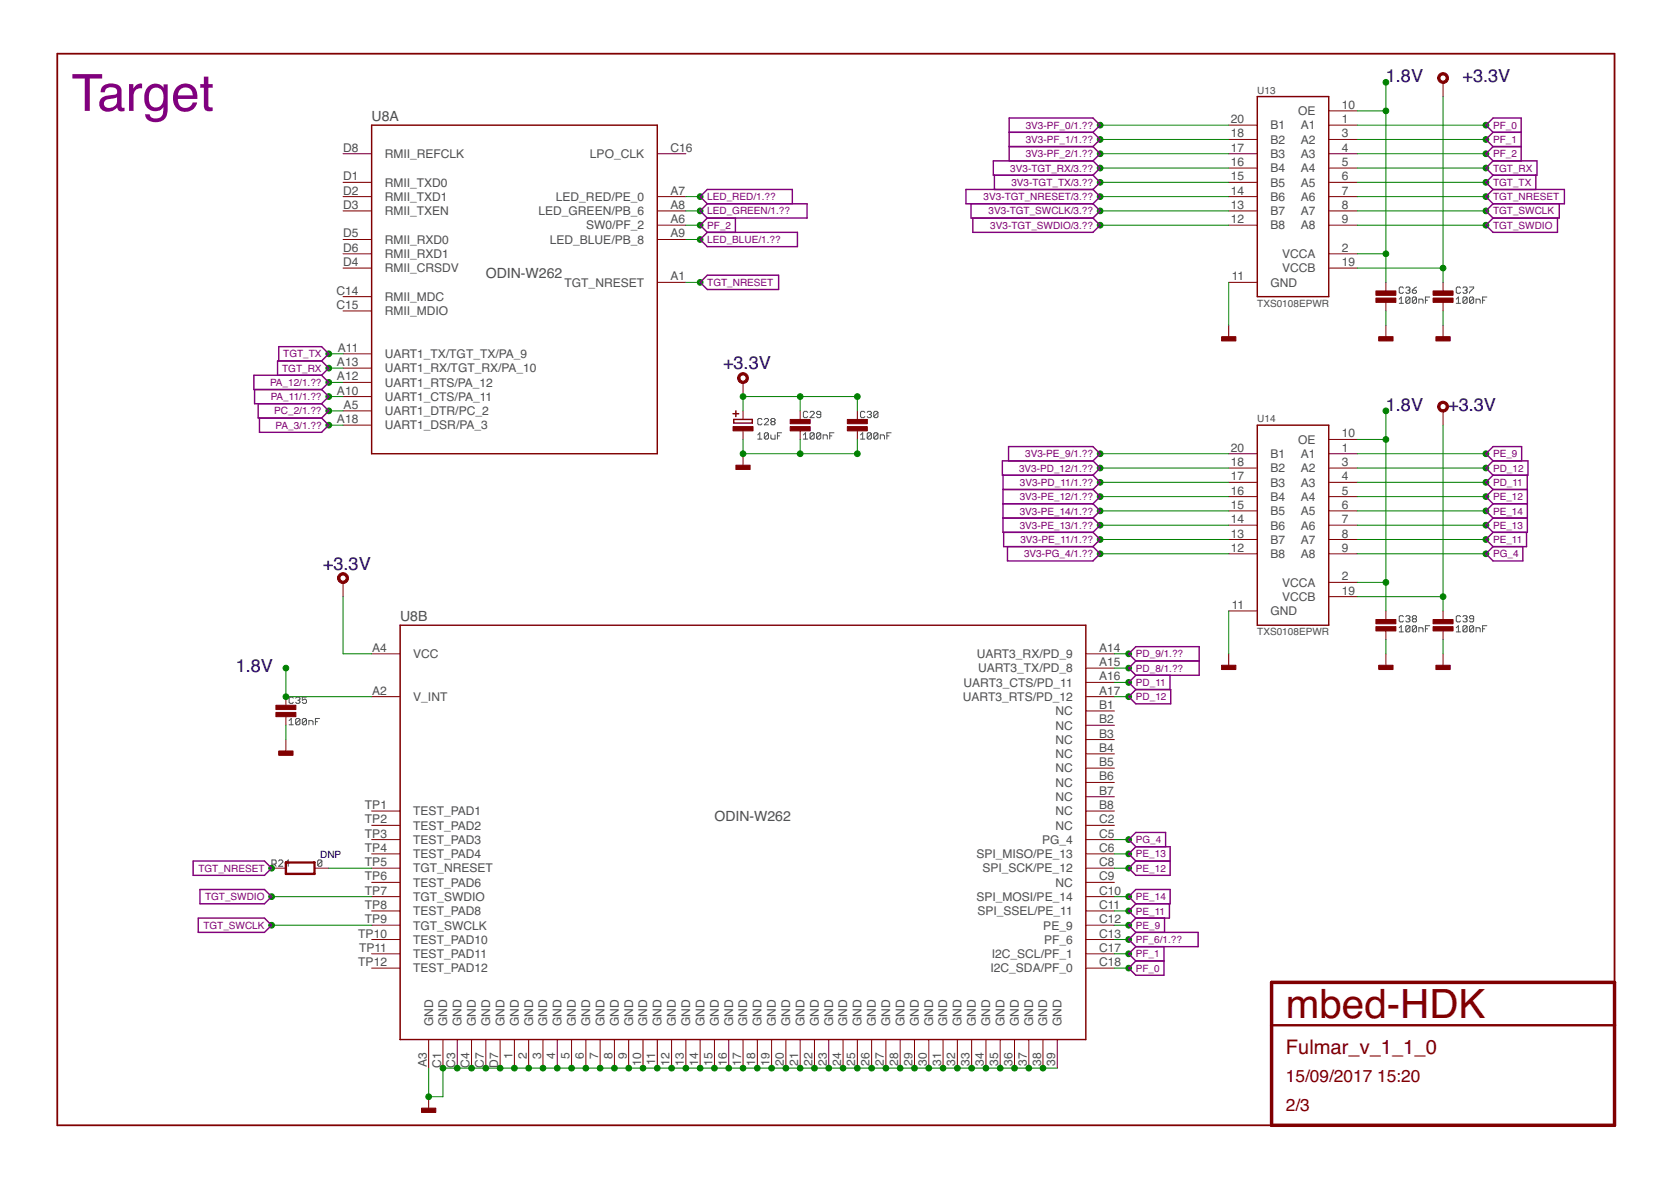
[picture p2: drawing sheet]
<svg xmlns="http://www.w3.org/2000/svg" width="297mm" height="210mm" viewBox="0 0 297 210" stroke-linecap="round" stroke-linejoin="round" font-family="sans-serif">
<g fill="none" stroke="#505050" stroke-width=".18">
<path d="M248.7 53.2l.4-.4v1.1M248.7 53.9h.8M249.5 51.2l-.2-.2h-.4l-.2 .2v.7l.2 .2h.4l.2-.2M249.9 51.2l.2-.2h.3l.2 .2-.2 .4M250.3 51.6h.1M250.4 51.6l.2 .2-.2 .3h-.3l-.2-.2M250.6 53v.7l-.2 .2h-.3l-.2-.2M250.6 53l-.2-.2h-.3l-.2 .2v.7M250.6 53l-.7 .7M251.1 51.6h.5l.2 .2v.1l-.2 .2h-.4l-.1-.2zM251.8 53v.7l-.2 .2h-.4l-.1-.2M251.8 53l-.2-.2h-.4l-.1 .2v.7"/>
<path d="M251.8 53l-.7 .7M251.8 51l-.7 .6M252.2 53.9v-.7h.6l.2 .2v.5M253.4 53.4h.4M254.1 52.8h-.7v1.1M258.9 53.9h.7M258.9 53.2l.3-.4v1.1M259.6 51.2l-.2-.2h-.3l-.2 .2v.7l.2 .2h.3l.2-.2M260.1 51.2l.1-.2h.4l.2 .2-.2 .4M260.4 51.6h.2M260.6 51.6l.2 .2-.2 .3h-.4l-.1-.2M260.8 53v.7l-.2 .2h-.4l-.1-.2"/>
<path d="M260.8 53l-.2-.2h-.4l-.1 .2v.7M260.8 53l-.7 .7M261.2 51h.8v.2l-.8 .7v.2M262 53v.7l-.2 .2h-.4l-.2-.2M262 53l-.2-.2h-.4l-.2 .2v.7M262 53l-.8 .7M262.4 53.9v-.7h.6l.1 .2v.5M263.5 53.4h.4M264.3 52.8h-.8v1.1M134.7 77.3l.4-.4v1.1M134.7 78h.7M135.4 74.6l-.1-.2h-.4l-.2 .2v.7l.2 .2h.4l.1-.2"/>
<path d="M135.9 74.6l.2-.2h.3l.2 .2v.2l-.7 .7h.7M136.6 77.1v.8l-.2 .1h-.3l-.2-.1M136.6 77.1l-.2-.2h-.3l-.2 .2v.8M136.6 77.1l-.7 .8M137 77.3v.6l.2 .1h.6v-.7M137.2 74.9l-.2-.1 .2-.4h.4l.2 .2v.2l-.2 .1M137.2 74.9l-.2 .2 .2 .4h.4l.2-.2-.2-.4M137.2 74.9h.4M138.2 77.5h.4M138.9 76.9h-.7v1.1M142.8 78h.8M142.8 77.3l.4-.4v1.1"/>
<path d="M143.6 73.3l-.2-.2h-.4l-.2 .2v.7l.2 .2h.4l.2-.2M144 73.3l.2-.2h.3l.2 .2v.2l-.7 .7h.7M144.7 77.1v.8l-.2 .1h-.3l-.2-.1M144.7 77.1l-.2-.2h-.3l-.2 .2v.8M144.7 77.1l-.7 .8M145.9 77.1v.8l-.2 .1h-.3l-.2-.1M145.9 77.1l-.2-.2h-.3l-.2 .2v.8M145.9 73.7h-.5l-.2-.2 .2-.4h.3l.2 .2v.7l-.2 .2h-.3l-.2-.2M145.9 77.1l-.7 .8M146.3 78v-.7h.6l.2 .2v.5M147.5 77.5h.4M148.3 76.9h-.8v1.1"/>
<path d="M153 78h.7M153 77.3l.4-.4v1.1M153.7 73.3l-.2-.2h-.3l-.2 .2v.7l.2 .2h.3l.2-.2M154.2 73.3l.1-.2h.4l.2 .2v.2l-.2 .2M154.5 73.7h.2M154.7 73.7l.2 .2-.2 .3h-.4l-.1-.2M154.9 77.1v.8l-.2 .1h-.4l-.1-.1M154.9 77.1l-.2-.2h-.4l-.1 .2v.8M154.9 77.1l-.7 .8M156.1 77.1v.8l-.2 .1h-.4l-.2-.1M156.1 77.1l-.2-.2h-.4l-.2 .2v.8M156.1 73.3l-.2-.2h-.4l-.2 .2v.7"/>
<path d="M156.1 73.3v.7l-.2 .2h-.4l-.2-.2M156.1 77.1l-.8 .8M156.1 73.3l-.8 .7M156.5 78v-.7h.5l.2 .2v.5M157.6 77.5h.4M158.4 76.9h-.8v1.1M248.7 111.6l.4-.4v1.1M248.7 112.3h.8M249.5 109.6l-.2-.2h-.4l-.2 .2v.8l.2 .1h.4l.2-.1M249.9 109.6l.2-.2h.3l.2 .2-.2 .4M250.3 110h.1M250.4 110l.2 .2v.2l-.2 .1h-.3l-.2-.1"/>
<path d="M250.6 111.4l-.2-.2h-.3l-.2 .2v.7M250.6 111.4v.7l-.2 .2h-.3l-.2-.2M250.6 111.4l-.7 .7M251.2 110l-.1-.2v-.2l.1-.2h.4l.2 .2-.2 .4M251.2 110l-.1 .2v.2l.1 .1h.4l.2-.1-.2-.4M251.2 110h.4M251.8 111.4l-.2-.2h-.4l-.1 .2v.7M251.8 111.4v.7l-.2 .2h-.4l-.1-.2M251.8 111.4l-.7 .7M252.2 112.3v-.7h.6l.2 .2v.5M253.4 111.8h.4M254.1 111.2h-.7v1.1"/>
<path d="M258.9 111.6l.3-.4v1.1M258.9 112.3h.7M259.6 109.6l-.2-.2h-.3l-.2 .2v.8l.2 .1h.3l.2-.1M260.1 109.6l.1-.2h.4l.2 .2-.2 .4M260.4 110h.2M260.6 110l.2 .2v.2l-.2 .1h-.4l-.1-.1M260.8 111.4l-.2-.2h-.4l-.1 .2v.7M260.8 111.4v.7l-.2 .2h-.4l-.1-.2M260.8 111.4l-.7 .7M262 110h-.6l-.2-.2v-.2l.2-.2h.4l.2 .2v.8l-.2 .1h-.4l-.2-.1M262 111.4l-.2-.2h-.4l-.2 .2v.7M262 111.4v.7l-.2 .2h-.4l-.2-.2"/>
<path d="M262 111.4l-.8 .7M262.4 112.3v-.7h.6l.1 .2v.5M263.5 111.8h.4M264.3 111.2h-.8v1.1M51.4 128.1l.4-.4v1.1M51.4 128.8h.7M52.1 124.1l-.1-.2h-.4l-.2 .2v.7l.2 .2h.4l.1-.2M52.6 124.1l.1-.2h.4l.2 .2-.2 .4M52.9 124.5h.2M53.1 124.5l.2 .2-.2 .3h-.4l-.1-.2M53.3 127.9v.7l-.2 .2h-.4l-.1-.2M53.3 127.9l-.2-.2h-.4l-.1 .2v.7"/>
<path d="M53.3 127.9l-.7 .7M54.5 127.9v.7l-.2 .2h-.4l-.2-.2M54.5 127.9l-.2-.2h-.4l-.2 .2v.7M54.5 123.9h-.8v.6l.4-.2 .4 .2v.3l-.2 .2h-.4l-.2-.2M54.5 127.9l-.8 .7M54.9 128.8v-.7h.6l.1 .2v.5M56.1 128.3h.4M56.8 127.7h-.7v1.1M48.3 153.6h.6l.2-.2v-.4l-.2-.2h-.6v1.2M48.7 153.6l.4 .4M49.5 153l.2-.2h.4l.2 .2v.2l-.8 .8h.8M51.4 153.4h-.7l.5-.6v1.2"/>
<path d="M57.2 153l-.2-.2h-.3l-.2 .2v.8M57.2 153v.8l-.2 .2h-.3l-.2-.2M57.2 153l-.7 .8"/>
</g>
<path d="M287 174.6v-165.1h-276.8v190.5h215.8" fill="none" stroke="#800000" stroke-width=".32"/>
<path d="M226 174.6h61v25.4h-61z" fill="none" stroke="#800000" stroke-width=".61"/>
<path d="M50.8 153.3h5.1v2h-5.1zM226 182.2h61" fill="none" stroke="#800000" stroke-width=".42"/>
<path d="M223.5 17.2h12.7v35.5h-12.7zM66.1 22.2h50.7v58.4h-50.7zM130.3 73.5h1M130.4 74.5h3.3v.7h-3.3zM130.8 73v1M223.5 75.6h12.7v35.5h-12.7zM71.1 111.1h121.9v73.7h-121.9z" fill="none" stroke="#800000" stroke-width=".25"/>
<g fill="none" stroke="#800000" stroke-width=".18">
<path d="M236.2 19.7h5.1M256.5 14.6v2.6M61 34.9h5.1M61 37.5h5.1M61 27.3h5.1M61 32.4h5.1M116.8 34.9h5.1M116.8 37.5h5.1M116.8 27.3h5.1M218.4 34.9h5.1M218.4 37.5h5.1M218.4 27.3h5.1"/>
<path d="M218.4 32.4h5.1M218.4 22.2h5.1M218.4 24.8h5.1M218.4 29.9h5.1M236.2 34.9h5.1M236.2 37.5h5.1M236.2 27.3h5.1M236.2 32.4h5.1M236.2 22.2h5.1M236.2 24.8h5.1M236.2 29.9h5.1M61 42.6h5.1"/>
<path d="M61 52.7h5.1M61 55.3h5.1M61 47.6h5.1M61 45.1h5.1M116.8 50.2h5.1M116.8 40h5.1M116.8 42.6h5.1M218.4 50.2h5.1M218.4 40h5.1M218.4 57.8v2.5M236.2 40h5.1M236.2 47.6h5.1"/>
<path d="M236.2 45.1h5.1M246.4 50.2v1.5M246.4 53.7v1.6M246.4 57.8v2.5M256.5 50.2v1.5M256.5 53.7v1.6M256.5 57.8v2.5M61 73h5.1M61 70.5h5.1M61 62.9h5.1M61 68h5.1M61 65.4h5.1"/>
<path d="M61 75.6h5.1M132.1 68v2.5M132.1 73v1.5M132.1 76.6v1.5M142.2 73v1.5M142.2 76.6v1.5M152.4 73v1.5M152.4 76.6v1.5M236.2 78.1h5.1M256.5 73v2.6M132.1 80.6v2.6M218.4 80.6h5.1"/>
<path d="M218.4 83.2h5.1M218.4 85.7h5.1M218.4 88.3h5.1M218.4 90.8h5.1M218.4 93.3h5.1M218.4 95.9h5.1M218.4 98.4h5.1M236.2 80.6h5.1M236.2 83.2h5.1M236.2 85.7h5.1M236.2 88.3h5.1M236.2 90.8h5.1"/>
<path d="M236.2 93.3h5.1M236.2 95.9h5.1M236.2 98.4h5.1M61 103.5v2.5M66.1 116.2h5M193 116.2h5.1M193 118.7h5.1M218.4 116.2v2.5M218.4 108.6h5.1M236.2 103.5h5.1M236.2 106h5.1M246.4 108.6v1.5"/>
<path d="M246.4 112.1v1.6M246.4 116.2v2.5M256.5 108.6v1.5M256.5 112.1v1.6M256.5 116.2v2.5M50.8 123.8v1.5M50.8 127.4v1.5M50.8 131.4v2.6M66.1 123.8h5M193 123.8h5.1M193 121.3h5.1M193 126.4h5.1"/>
<path d="M193 128.9h5.1M193 131.4h5.1M193 134h5.1M193 136.5h5.1M193 139.1h5.1M48.3 154.3h2.5M55.9 154.3h2.5M66.1 144.1h5M66.1 146.7h5M66.1 149.2h5M66.1 151.8h5M66.1 154.3h5"/>
<path d="M66.1 156.8h5M66.1 159.4h5M193 141.6h5.1M193 144.1h5.1M193 146.7h5.1M193 149.2h5.1M193 151.8h5.1M193 154.3h5.1M193 156.8h5.1M193 159.4h5.1M66.1 161.9h5M66.1 164.4h5"/>
<path d="M66.1 167h5M66.1 169.5h5M66.1 172.1h5M193 161.9h5.1M193 164.4h5.1M193 167h5.1M193 169.5h5.1M193 172.1h5.1M76.2 184.8v5M76.2 194.9v2.6M78.7 184.8v5M81.3 184.8v5"/>
<path d="M83.8 184.8v5M86.4 184.8v5M88.9 184.8v5M91.4 184.8v5M94 184.8v5M96.5 184.8v5M99.1 184.8v5M101.6 184.8v5M104.1 184.8v5M106.7 184.8v5M109.2 184.8v5M111.8 184.8v5"/>
<path d="M114.3 184.8v5M116.8 184.8v5M119.4 184.8v5M121.9 184.8v5M124.5 184.8v5M127 184.8v5M129.5 184.8v5M132.1 184.8v5M134.6 184.8v5M137.2 184.8v5M139.7 184.8v5M142.2 184.8v5"/>
<path d="M144.8 184.8v5M147.3 184.8v5M149.9 184.8v5M152.4 184.8v5M154.9 184.8v5M157.5 184.8v5M160 184.8v5M162.6 184.8v5M165.1 184.8v5M167.6 184.8v5M170.2 184.8v5M172.7 184.8v5"/>
<path d="M175.3 184.8v5M177.8 184.8v5M180.3 184.8v5M182.9 184.8v5M185.4 184.8v5M187.9 184.8v5"/>
</g>
<g fill="#800000" stroke="#800000" stroke-width=".18">
<path d="M60.2 102.2a.97 .97 0 0 1 1.6 0 .97 .97 0 0 1-.5 1.5 .97 .97 0 0 1-1.3-1h.4a.56 .56 0 0 1 .8-.5 .56 .56 0 0 1 .2 .9 .56 .56 0 0 1-.9-.2l-.1-.2h-.4z" fill-rule="evenodd"/>
<path d="M131.3 66.6a.97 .97 0 0 1 1.6 .1 .97 .97 0 0 1-.5 1.4 .97 .97 0 0 1-1.3-.9h.4a.56 .56 0 0 1 .8-.5 .56 .56 0 0 1 .1 .9 .56 .56 0 0 1-.8-.2l-.1-.2h-.4z" fill-rule="evenodd"/>
<path d="M255.8 13.3a.97 .97 0 0 1 1.5 0 .97 .97 0 0 1-.5 1.5 .97 .97 0 0 1-1.3-.9h.4a.56 .56 0 0 1 .8-.6 .56 .56 0 0 1 .2 .9 .56 .56 0 0 1-.9-.1l-.1-.2h-.4z" fill-rule="evenodd"/>
<path d="M255.8 71.7a.97 .97 0 0 1 1.5 0 .97 .97 0 0 1-.5 1.5 .97 .97 0 0 1-1.3-.9h.4a.56 .56 0 0 1 .8-.6 .56 .56 0 0 1 .2 .9 .56 .56 0 0 1-.9-.1l-.1-.2h-.4z" fill-rule="evenodd"/>
</g>
<g fill="#800000" stroke="#800000" stroke-width=".18">
<path d="M74.9 197h2.6v.7h-2.6z"/>
<path d="M130.3 75.8h3.6v.8h-3.6z"/>
<path d="M140.5 74.5h3.5v.8h-3.5z"/>
<path d="M140.5 75.8h3.5v.8h-3.5z"/>
<path d="M150.6 74.5h3.6v.8h-3.6z"/>
<path d="M150.6 75.8h3.6v.8h-3.6z"/>
<path d="M130.8 82.7h2.5v.7h-2.5z"/>
<path d="M49 125.3h3.6v.8h-3.6z"/>
<path d="M49 126.6h3.6v.8h-3.6z"/>
<path d="M49.6 133.5h2.5v.7h-2.5z"/>
<path d="M244.6 51.7h3.5v.8h-3.5z"/>
<path d="M244.6 53h3.5v.7h-3.5z"/>
<path d="M254.7 51.7h3.6v.8h-3.6z"/>
<path d="M254.7 53h3.6v.7h-3.6z"/>
<path d="M245.1 59.8h2.5v.8h-2.5z"/>
<path d="M255.2 59.8h2.6v.8h-2.6z"/>
<path d="M217.1 59.8h2.6v.8h-2.6z"/>
<path d="M244.6 110.1h3.5v.8h-3.5z"/>
<path d="M244.6 111.4h3.5v.7h-3.5z"/>
<path d="M254.7 110.1h3.6v.8h-3.6z"/>
<path d="M254.7 111.4h3.6v.7h-3.6z"/>
<path d="M245.1 118.2h2.5v.8h-2.5z"/>
<path d="M255.2 118.2h2.6v.8h-2.6z"/>
<path d="M217.1 118.2h2.6v.8h-2.6z"/>
</g>
<g fill="none" stroke="#008000" stroke-width=".18">
<path d="M241.3 19.7h5.1M246.4 14.6v35.6M256.5 17.2v33M121.9 34.9h2.6M121.9 37.5h2.6M195.6 32.4h22.8M195.6 29.9h22.8M195.6 34.9h22.8M195.6 37.5h22.8M195.6 22.2h22.8M195.6 24.8h22.8M195.6 27.3h22.8"/>
<path d="M241.3 32.4h22.8M241.3 29.9h22.8M241.3 34.9h22.8M241.3 37.5h22.8M241.3 22.2h22.8M241.3 24.8h22.8M241.3 27.3h22.8M121.9 42.6h2.6M121.9 40h2.6M121.9 50.2h2.6M195.6 40h22.8M218.4 50.2v7.6"/>
<path d="M241.3 47.6h15.2M241.3 45.1h5.1M241.3 40h22.8M246.4 55.3v2.5M256.5 55.3v2.5M58.4 70.5h2.6M58.4 62.9h2.6M58.4 65.4h2.6M58.4 75.6h2.6M58.4 73h2.6M58.4 68h2.6M132.1 73v-2.5h20.3v2.5"/>
<path d="M132.1 78.1v2.5h20.3v-2.5M142.2 70.5v2.5M142.2 78.1v2.5M241.3 78.1h5.1M246.4 73v35.6M256.5 75.6v33M195.6 80.6h22.8M195.6 88.3h22.8M195.6 93.3h22.8M195.6 90.8h22.8M195.6 95.9h22.8M195.6 98.4h22.8"/>
<path d="M195.6 85.7h22.8M195.6 83.2h22.8M241.3 80.6h22.8M241.3 88.3h22.8M241.3 93.3h22.8M241.3 90.8h22.8M241.3 95.9h22.8M241.3 98.4h22.8M241.3 85.7h22.8M241.3 83.2h22.8M50.8 118.7v5.1h15.3M61 106v10.2h5.1"/>
<path d="M198.1 116.2h2.5M198.1 118.7h2.5M218.4 108.6v7.6M241.3 106h15.2M241.3 103.5h5.1M246.4 113.7v2.5M256.5 113.7v2.5M50.8 128.9v2.5M198.1 121.3h2.5M198.1 123.8h2.5M48.3 159.4h17.8M58.4 154.3h7.7"/>
<path d="M198.1 154.3h2.5M198.1 151.8h2.5M198.1 159.4h2.5M198.1 149.2h2.5M48.3 164.4h17.8M198.1 172.1h2.5M198.1 169.5h2.5M198.1 167h2.5M198.1 161.9h2.5M198.1 164.4h2.5M76.2 189.8v5.1h2.5v-5.1h109.2"/>
</g>
<g fill="#008000" stroke="#008000" stroke-width=".18">
<circle cx="132.1" cy="70.5" r=".51"/>
<circle cx="142.2" cy="70.5" r=".51"/>
<circle cx="152.4" cy="70.5" r=".51"/>
<circle cx="256.5" cy="47.6" r=".51"/>
<circle cx="256.5" cy="106" r=".51"/>
<circle cx="81.3" cy="189.8" r=".51"/>
<circle cx="83.8" cy="189.8" r=".51"/>
<circle cx="86.4" cy="189.8" r=".51"/>
<circle cx="88.9" cy="189.8" r=".51"/>
<circle cx="91.4" cy="189.8" r=".51"/>
<circle cx="94" cy="189.8" r=".51"/>
<circle cx="96.5" cy="189.8" r=".51"/>
<circle cx="99.1" cy="189.8" r=".51"/>
<circle cx="101.6" cy="189.8" r=".51"/>
<circle cx="104.1" cy="189.8" r=".51"/>
<circle cx="106.7" cy="189.8" r=".51"/>
<circle cx="109.2" cy="189.8" r=".51"/>
<circle cx="111.8" cy="189.8" r=".51"/>
<circle cx="114.3" cy="189.8" r=".51"/>
<circle cx="116.8" cy="189.8" r=".51"/>
<circle cx="119.4" cy="189.8" r=".51"/>
<circle cx="121.9" cy="189.8" r=".51"/>
<circle cx="124.5" cy="189.8" r=".51"/>
<circle cx="127" cy="189.8" r=".51"/>
<circle cx="129.5" cy="189.8" r=".51"/>
<circle cx="132.1" cy="189.8" r=".51"/>
<circle cx="134.6" cy="189.8" r=".51"/>
<circle cx="137.2" cy="189.8" r=".51"/>
<circle cx="139.7" cy="189.8" r=".51"/>
<circle cx="142.2" cy="189.8" r=".51"/>
<circle cx="144.8" cy="189.8" r=".51"/>
<circle cx="147.3" cy="189.8" r=".51"/>
<circle cx="149.9" cy="189.8" r=".51"/>
<circle cx="152.4" cy="189.8" r=".51"/>
<circle cx="154.9" cy="189.8" r=".51"/>
<circle cx="157.5" cy="189.8" r=".51"/>
<circle cx="160" cy="189.8" r=".51"/>
<circle cx="162.6" cy="189.8" r=".51"/>
<circle cx="165.1" cy="189.8" r=".51"/>
<circle cx="167.6" cy="189.8" r=".51"/>
<circle cx="170.2" cy="189.8" r=".51"/>
<circle cx="172.7" cy="189.8" r=".51"/>
<circle cx="175.3" cy="189.8" r=".51"/>
<circle cx="177.8" cy="189.8" r=".51"/>
<circle cx="180.3" cy="189.8" r=".51"/>
<circle cx="182.9" cy="189.8" r=".51"/>
<circle cx="185.4" cy="189.8" r=".51"/>
<circle cx="78.7" cy="189.8" r=".51"/>
<circle cx="76.2" cy="194.9" r=".51"/>
<circle cx="132.1" cy="80.6" r=".51"/>
<circle cx="142.2" cy="80.6" r=".51"/>
<circle cx="152.4" cy="80.6" r=".51"/>
<circle cx="58.4" cy="62.9" r=".51"/>
<circle cx="264.1" cy="32.4" r=".51"/>
<circle cx="58.4" cy="65.4" r=".51"/>
<circle cx="264.1" cy="29.9" r=".51"/>
<circle cx="124.5" cy="34.9" r=".51"/>
<circle cx="124.5" cy="42.6" r=".51"/>
<circle cx="124.5" cy="37.5" r=".51"/>
<circle cx="200.6" cy="172.1" r=".51"/>
<circle cx="264.1" cy="22.2" r=".51"/>
<circle cx="200.6" cy="169.5" r=".51"/>
<circle cx="264.1" cy="24.8" r=".51"/>
<circle cx="200.6" cy="154.3" r=".51"/>
<circle cx="264.1" cy="88.3" r=".51"/>
<circle cx="200.6" cy="151.8" r=".51"/>
<circle cx="264.1" cy="93.3" r=".51"/>
<circle cx="200.6" cy="159.4" r=".51"/>
<circle cx="264.1" cy="90.8" r=".51"/>
<circle cx="200.6" cy="118.7" r=".51"/>
<circle cx="200.6" cy="116.2" r=".51"/>
<circle cx="200.6" cy="167" r=".51"/>
<circle cx="58.4" cy="75.6" r=".51"/>
<circle cx="58.4" cy="73" r=".51"/>
<circle cx="200.6" cy="161.9" r=".51"/>
<circle cx="264.1" cy="95.9" r=".51"/>
<circle cx="200.6" cy="149.2" r=".51"/>
<circle cx="264.1" cy="98.4" r=".51"/>
<circle cx="200.6" cy="121.3" r=".51"/>
<circle cx="264.1" cy="85.7" r=".51"/>
<circle cx="200.6" cy="123.8" r=".51"/>
<circle cx="264.1" cy="83.2" r=".51"/>
<circle cx="58.4" cy="70.5" r=".51"/>
<circle cx="58.4" cy="68" r=".51"/>
<circle cx="200.6" cy="164.4" r=".51"/>
<circle cx="264.1" cy="80.6" r=".51"/>
<circle cx="50.8" cy="118.7" r=".51"/>
<circle cx="50.8" cy="123.8" r=".51"/>
<circle cx="246.4" cy="14.6" r=".51"/>
<circle cx="246.4" cy="19.7" r=".51"/>
<circle cx="246.4" cy="45.1" r=".51"/>
<circle cx="246.4" cy="73" r=".51"/>
<circle cx="246.4" cy="78.1" r=".51"/>
<circle cx="246.4" cy="103.5" r=".51"/>
<circle cx="124.5" cy="40" r=".51"/>
<circle cx="264.1" cy="27.3" r=".51"/>
<circle cx="124.5" cy="50.2" r=".51"/>
<circle cx="48.3" cy="154.3" r=".51"/>
<circle cx="264.1" cy="34.9" r=".51"/>
<circle cx="48.3" cy="164.4" r=".51"/>
<circle cx="264.1" cy="37.5" r=".51"/>
<circle cx="48.3" cy="159.4" r=".51"/>
<circle cx="264.1" cy="40" r=".51"/>
<circle cx="195.6" cy="24.8" r=".51"/>
<circle cx="195.6" cy="88.3" r=".51"/>
<circle cx="195.6" cy="90.8" r=".51"/>
<circle cx="195.6" cy="80.6" r=".51"/>
<circle cx="195.6" cy="83.2" r=".51"/>
<circle cx="195.6" cy="85.7" r=".51"/>
<circle cx="195.6" cy="95.9" r=".51"/>
<circle cx="195.6" cy="93.3" r=".51"/>
<circle cx="195.6" cy="22.2" r=".51"/>
<circle cx="195.6" cy="40" r=".51"/>
<circle cx="195.6" cy="37.5" r=".51"/>
<circle cx="195.6" cy="34.9" r=".51"/>
<circle cx="195.6" cy="32.4" r=".51"/>
<circle cx="195.6" cy="29.9" r=".51"/>
<circle cx="195.6" cy="27.3" r=".51"/>
<circle cx="195.6" cy="98.4" r=".51"/>
</g>
<g fill="none" stroke="#800080" stroke-width=".25">
<path d="M125.7 36.2l-1.2-1.3 1.2-1.2h15.1v2.5M125.7 36.2h17.8v2.6h-17.8M125.7 36.2l-1.2 1.3 1.2 1.3M125.7 38.8l-1.2 1.2 1.2 1.3M130.7 38.8v2.5M172.6 36.2v2.6h21.7M172.9 38.8v2.5h21.4l1.3-1.3-1.3-1.2M176.8 31.1v2.6M179.4 23.5h14.9M179.4 26.1h14.9M194.3 28.6h-17.7v2.5h17.7M194.3 33.7h-22.6v2.5h22.6"/>
<path d="M194.3 23.5l1.3-1.3-1.3-1.2h-14.9v7.6M194.3 23.5l1.3 1.3-1.3 1.3M194.3 36.2l1.3 1.3-1.3 1.3M194.3 33.7l1.3 1.2-1.3 1.3M194.3 31.1l1.3 1.3-1.3 1.3M194.3 28.6l1.3 1.3-1.3 1.2M194.3 26.1l1.3 1.2-1.3 1.3M265.4 31.1l-1.3 1.3 1.3 1.3M265.4 28.6h7.8v2.5h-7.8M265.4 33.7h12.7v2.5h-12.7M265.4 28.6l-1.3 1.3 1.3 1.2M265.4 38.8l-1.3 1.2 1.3 1.3h11.5v-2.5"/>
<path d="M265.4 23.5l-1.3-1.3 1.3-1.2h5v7.6M265.4 23.5h5M265.4 23.5l-1.3 1.3 1.3 1.3M265.4 26.1h5M265.4 26.1l-1.3 1.2 1.3 1.3M265.4 33.7l-1.3 1.2 1.3 1.3M265.4 36.2l-1.3 1.3 1.3 1.3M273 31.1v2.6M277.2 36.2v2.6h-11.8M124.5 42.6l1.2-1.3h16.1v2.5h-16.1zM124.5 50.2l1.2-1.3h12.7v2.6h-12.7zM45.3 69.2v2.6h11.9"/>
<path d="M45.9 71.8v2.5h11.3M46.1 74.3v2.5h11.1l1.2-1.2-1.2-1.3M49.6 64.2v-2.6h7.6l1.2 1.3-1.2 1.3M57.2 64.2h-7.9v2.5M57.2 64.2l1.2 1.2-1.2 1.3M57.2 66.7h-12.1v2.5h12.1M57.2 71.8l1.2 1.2-1.2 1.3M57.2 69.2l1.2 1.3-1.2 1.3M57.2 66.7l1.2 1.3-1.2 1.2M178.3 87h16M178.3 89.5h16M178.3 92.1h16"/>
<path d="M178.3 84.5v10.1h16M178.4 94.6v2.6h15.9M179.1 97.2v2.5h15.2l1.3-1.3-1.3-1.2M179.3 81.9v-2.5h15l1.3 1.2-1.3 1.3M194.3 81.9h-16.1v2.6h16.1M194.3 94.6l1.3 1.3-1.3 1.3M194.3 87l1.3 1.3-1.3 1.2M194.3 89.5l1.3 1.3-1.3 1.3M194.3 81.9l1.3 1.3-1.3 1.3M194.3 84.5l1.3 1.2-1.3 1.3M194.3 92.1l1.3 1.2-1.3 1.3M265.4 89.5l-1.3 1.3 1.3 1.3"/>
<path d="M265.4 87l-1.3 1.3 1.3 1.2M265.4 87h6.1M265.4 89.5h6.1M265.4 92.1l-1.3 1.2 1.3 1.3M265.4 92.1h6.1M265.4 97.2l-1.3 1.2 1.3 1.3h5.3v-2.5M265.4 94.6l-1.3 1.3 1.3 1.3M265.4 84.5l-1.3 1.2 1.3 1.3M265.4 81.9h6.2v2.6h-6.2M265.4 81.9l-1.3 1.3 1.3 1.3M265.4 81.9l-1.3-1.3 1.3-1.2h5.1v2.5M271.4 94.6v2.6h-6"/>
<path d="M271.5 84.5v10.1h-6.1M201.9 117.5l-1.3 1.2 1.3 1.3M201.9 117.5h11.3M201.9 117.5l-1.3-1.3 1.3-1.3h11.3v5.1h-11.3M201.9 120l-1.3 1.3 1.3 1.3M201.9 122.6h6.2v2.5h-6.2l-1.3-1.3zM208 120v2.6M34.3 153h12.7l1.3 1.3-1.3 1.3h-12.7zM35.5 158.1h11.5l1.3 1.3-1.3 1.2h-11.5zM200.6 159.4l1.3-1.3h6.1v2.5h-6.1zM201.9 150.5h6.1v5.1h-6.1l-1.3-1.3 1.3-1.3M201.9 153h6.1"/>
<path d="M201.9 150.5l-1.3 1.3 1.3 1.2M201.9 150.5l-1.3-1.3 1.3-1.2h5.3v2.5M35.2 163.2h11.8l1.3 1.2-1.3 1.3h-11.8zM201.9 170.8h5M201.9 168.3l-1.3 1.2 1.3 1.3M201.9 165.7h11.1v2.6h-11.1M201.9 165.7l-1.3 1.3 1.3 1.3M201.9 160.6l-1.3 1.3 1.3 1.3M201.9 163.2l-1.3 1.2 1.3 1.3M206.9 168.3v5h-5l-1.3-1.2 1.3-1.3M207 163.2v2.5M207.9 160.6v2.6h-6"/>
</g>
<text font-size="9.1" fill="#800080" x="12.7" y="19.7">Target</text>
<text font-size="7.2" fill="#800000" x="228.6" y="181">mbed-HDK</text>
<text font-size="3.6" fill="#800000" x="228.6" y="187.3">Fulmar_v_1_1_0</text>
<g font-size="3.2" fill="#000080">
<text x="246.4" y="14.6">1.8V</text>
<text x="260" y="14.6">+3.3V</text>
<text x="128.5" y="65.7">+3.3V</text>
<text x="246.4" y="73">1.8V</text>
<text x="257.4" y="73">+3.3V</text>
<text x="57.4" y="101.2">+3.3V</text>
<text x="41.9" y="119.5">1.8V</text>
</g>
<g font-size="3.1" fill="#800000">
<text x="228.6" y="192.4">15/09/2017</text>
<text x="228.6" y="197.5">2/3</text>
<text x="244.8" y="192.4">15:20</text>
</g>
<g font-size="2.5" fill="#505050">
<text x="66.1" y="21.5">U8A</text>
<text x="86.4" y="49.4">ODIN-W262</text>
<text x="71.1" y="110.4">U8B</text>
<text x="127" y="145.9">ODIN-W262</text>
</g>
<g font-size="2.1" fill="#505050">
<text x="218.8" y="21.9">20</text>
<text x="225.8" y="23">B1</text>
<text x="230.8" y="20.5">OE</text>
<text x="231.2" y="23">A1</text>
<text x="238.5" y="21.9">1</text>
<text x="238.5" y="19.4">10</text>
<text x="61" y="27">D8</text>
<text x="68.4" y="28.1">RMII_REFCLK</text>
<text x="104.9" y="28.1">LPO_CLK</text>
<text x="119.2" y="27">C16</text>
<text x="218.8" y="24.4">18</text>
<text x="218.8" y="27">17</text>
<text x="218.8" y="29.5">16</text>
<text x="225.8" y="25.5">B2</text>
<text x="225.8" y="28.1">B3</text>
<text x="231.2" y="25.5">A2</text>
<text x="231.2" y="28.1">A3</text>
<text x="238.5" y="24.4">3</text>
<text x="238.5" y="27">4</text>
<text x="238.5" y="29.5">5</text>
<text x="61" y="32">D1</text>
<text x="61" y="34.6">D2</text>
<text x="68.4" y="33.2">RMII_TXD0</text>
<text x="68.4" y="35.7">RMII_TXD1</text>
<text x="98.8" y="35.7">LED_RED/PE_0</text>
<text x="119.2" y="34.6">A7</text>
<text x="218.8" y="32">15</text>
<text x="218.8" y="34.6">14</text>
<text x="225.8" y="30.6">B4</text>
<text x="225.8" y="33.2">B5</text>
<text x="225.8" y="35.7">B6</text>
<text x="231.2" y="30.6">A4</text>
<text x="231.2" y="33.2">A5</text>
<text x="231.2" y="35.7">A6</text>
<text x="238.5" y="32">6</text>
<text x="238.5" y="34.6">7</text>
<text x="61" y="37.1">D3</text>
<text x="68.4" y="38.2">RMII_TXEN</text>
<text x="95.7" y="38.2">LED_GREEN/PB_6</text>
<text x="104.2" y="40.8">SW0/PF_2</text>
<text x="119.2" y="39.7">A6</text>
<text x="119.2" y="37.1">A8</text>
<text x="218.8" y="37.1">13</text>
<text x="218.8" y="39.7">12</text>
<text x="225.8" y="38.2">B7</text>
<text x="225.8" y="40.8">B8</text>
<text x="231.2" y="38.2">A7</text>
<text x="231.2" y="40.8">A8</text>
<text x="238.5" y="37.1">8</text>
<text x="238.5" y="39.7">9</text>
<text x="61" y="47.3">D4</text>
<text x="61" y="42.2">D5</text>
<text x="61" y="44.7">D6</text>
<text x="68.4" y="43.3">RMII_RXD0</text>
<text x="68.4" y="45.9">RMII_RXD1</text>
<text x="97.7" y="43.3">LED_BLUE/PB_8</text>
<text x="119.2" y="42.2">A9</text>
<text x="227.9" y="45.9">VCCA</text>
<text x="238.5" y="44.7">2</text>
<text x="238.5" y="47.3">19</text>
<text x="59.8" y="52.4">C14</text>
<text x="68.4" y="53.5">RMII_MDC</text>
<text x="68.4" y="48.4">RMII_CRSDV</text>
<text x="100.4" y="50.9">TGT_NRESET</text>
<text x="119.2" y="49.8">A1</text>
<text x="218.9" y="49.8">11</text>
<text x="225.8" y="50.9">GND</text>
<text x="227.9" y="48.4">VCCB</text>
<text x="59.8" y="54.9">C15</text>
<text x="68.4" y="56">RMII_MDIO</text>
<text x="59.9" y="65.1">A13</text>
<text x="60.1" y="62.5">A11</text>
<text x="68.4" y="63.6">UART1_TX/TGT_TX/PA_9</text>
<text x="59.9" y="70.1">A10</text>
<text x="59.9" y="67.6">A12</text>
<text x="68.4" y="71.3">UART1_CTS/PA_11</text>
<text x="68.4" y="68.7">UART1_RTS/PA_12</text>
<text x="68.4" y="66.2">UART1_RX/TGT_RX/PA_10</text>
<text x="59.9" y="75.2">A18</text>
<text x="61.1" y="72.7">A5</text>
<text x="68.4" y="73.8">UART1_DTR/PC_2</text>
<text x="68.4" y="76.3">UART1_DSR/PA_3</text>
<text x="238.5" y="77.8">10</text>
<text x="218.8" y="80.3">20</text>
<text x="218.8" y="82.8">18</text>
<text x="225.8" y="81.4">B1</text>
<text x="225.8" y="84">B2</text>
<text x="230.8" y="78.9">OE</text>
<text x="231.2" y="81.4">A1</text>
<text x="231.2" y="84">A2</text>
<text x="238.5" y="80.3">1</text>
<text x="238.5" y="82.8">3</text>
<text x="218.8" y="85.4">17</text>
<text x="218.8" y="87.9">16</text>
<text x="225.8" y="86.5">B3</text>
<text x="225.8" y="89">B4</text>
<text x="231.2" y="86.5">A3</text>
<text x="231.2" y="89">A4</text>
<text x="238.5" y="85.4">4</text>
<text x="238.5" y="87.9">5</text>
<text x="218.8" y="90.5">15</text>
<text x="218.8" y="93">14</text>
<text x="218.8" y="95.5">13</text>
<text x="225.8" y="91.6">B5</text>
<text x="225.8" y="94.1">B6</text>
<text x="231.2" y="91.6">A5</text>
<text x="231.2" y="94.1">A6</text>
<text x="238.5" y="90.5">6</text>
<text x="238.5" y="93">7</text>
<text x="238.5" y="95.5">8</text>
<text x="218.8" y="98.1">12</text>
<text x="225.8" y="96.7">B7</text>
<text x="225.8" y="99.2">B8</text>
<text x="231.2" y="96.7">A7</text>
<text x="231.2" y="99.2">A8</text>
<text x="238.5" y="98.1">9</text>
<text x="227.9" y="104.3">VCCA</text>
<text x="227.9" y="106.8">VCCB</text>
<text x="238.5" y="103.2">2</text>
<text x="238.5" y="105.7">19</text>
<text x="218.9" y="108.2">11</text>
<text x="225.8" y="109.3">GND</text>
<text x="66.2" y="115.8">A4</text>
<text x="73.5" y="117">VCC</text>
<text x="173.6" y="117">UART3_RX/PD_9</text>
<text x="173.9" y="119.5">UART3_TX/PD_8</text>
<text x="195.4" y="115.8">A14</text>
<text x="195.4" y="118.4">A15</text>
<text x="66.2" y="123.5">A2</text>
<text x="73.5" y="124.6">V_INT</text>
<text x="171.2" y="124.6">UART3_RTS/PD_12</text>
<text x="171.3" y="122">UART3_CTS/PD_11</text>
<text x="195.4" y="120.9">A16</text>
<text x="195.4" y="123.5">A17</text>
<text x="187.6" y="127.1">NC</text>
<text x="187.6" y="129.7">NC</text>
<text x="195.4" y="126">B1</text>
<text x="195.4" y="128.5">B2</text>
<text x="195.4" y="131.1">B3</text>
<text x="187.6" y="132.2">NC</text>
<text x="187.6" y="134.7">NC</text>
<text x="187.6" y="137.3">NC</text>
<text x="195.4" y="133.6">B4</text>
<text x="195.4" y="136.2">B5</text>
<text x="64.9" y="143.8">TP1</text>
<text x="187.6" y="139.8">NC</text>
<text x="187.6" y="142.4">NC</text>
<text x="195.4" y="138.7">B6</text>
<text x="195.4" y="141.2">B7</text>
<text x="195.4" y="143.8">B8</text>
<text x="64.9" y="146.3">TP2</text>
<text x="64.9" y="148.9">TP3</text>
<text x="73.5" y="144.9">TEST_PAD1</text>
<text x="73.5" y="147.4">TEST_PAD2</text>
<text x="73.5" y="150">TEST_PAD3</text>
<text x="185.2" y="150">PG_4</text>
<text x="187.6" y="144.9">NC</text>
<text x="187.6" y="147.4">NC</text>
<text x="195.4" y="146.3">C2</text>
<text x="195.4" y="148.9">C5</text>
<text x="64.9" y="151.4">TP4</text>
<text x="64.9" y="153.9">TP5</text>
<text x="73.5" y="152.5">TEST_PAD4</text>
<text x="73.5" y="155.1">TGT_NRESET</text>
<text x="173.6" y="152.5">SPI_MISO/PE_13</text>
<text x="174.6" y="155.1">SPI_SCK/PE_12</text>
<text x="195.4" y="151.4">C6</text>
<text x="195.4" y="153.9">C8</text>
<text x="64.9" y="156.5">TP6</text>
<text x="64.9" y="159">TP7</text>
<text x="64.9" y="161.6">TP8</text>
<text x="73.5" y="157.6">TEST_PAD6</text>
<text x="73.5" y="160.1">TGT_SWDIO</text>
<text x="173.6" y="160.1">SPI_MOSI/PE_14</text>
<text x="187.6" y="157.6">NC</text>
<text x="195.4" y="156.5">C9</text>
<text x="195.4" y="159">C10</text>
<text x="195.4" y="161.6">C11</text>
<text x="63.7" y="166.6">TP10</text>
<text x="64.9" y="164.1">TP9</text>
<text x="73.5" y="162.7">TEST_PAD8</text>
<text x="73.5" y="165.2">TGT_SWCLK</text>
<text x="73.5" y="167.8">TEST_PAD10</text>
<text x="173.7" y="162.7">SPI_SSEL/PE_11</text>
<text x="185.5" y="165.2">PE_9</text>
<text x="185.6" y="167.8">PF_6</text>
<text x="195.4" y="164.1">C12</text>
<text x="195.4" y="166.6">C13</text>
<text x="63.7" y="171.7">TP12</text>
<text x="63.8" y="169.2">TP11</text>
<text x="73.5" y="170.3">TEST_PAD11</text>
<text x="73.5" y="172.8">TEST_PAD12</text>
<text x="176.1" y="172.8">I2C_SDA/PF_0</text>
<text x="176.3" y="170.3">I2C_SCL/PF_1</text>
<text x="195.4" y="169.2">C17</text>
<text x="195.4" y="171.7">C18</text>
<text x="77" y="182.4" transform="rotate(-90 77 182.4)">GND</text>
<text x="79.5" y="182.4" transform="rotate(-90 79.5 182.4)">GND</text>
<text x="82.1" y="182.4" transform="rotate(-90 82.1 182.4)">GND</text>
<text x="84.6" y="182.4" transform="rotate(-90 84.6 182.4)">GND</text>
<text x="87.1" y="182.4" transform="rotate(-90 87.1 182.4)">GND</text>
<text x="89.7" y="182.4" transform="rotate(-90 89.7 182.4)">GND</text>
<text x="92.2" y="182.4" transform="rotate(-90 92.2 182.4)">GND</text>
<text x="94.7" y="182.4" transform="rotate(-90 94.7 182.4)">GND</text>
<text x="97.3" y="182.4" transform="rotate(-90 97.3 182.4)">GND</text>
<text x="99.8" y="182.4" transform="rotate(-90 99.8 182.4)">GND</text>
<text x="102.4" y="182.4" transform="rotate(-90 102.4 182.4)">GND</text>
<text x="104.9" y="182.4" transform="rotate(-90 104.9 182.4)">GND</text>
<text x="107.4" y="182.4" transform="rotate(-90 107.4 182.4)">GND</text>
<text x="110" y="182.4" transform="rotate(-90 110 182.4)">GND</text>
<text x="112.5" y="182.4" transform="rotate(-90 112.5 182.4)">GND</text>
<text x="115.1" y="182.4" transform="rotate(-90 115.1 182.4)">GND</text>
<text x="117.6" y="182.4" transform="rotate(-90 117.6 182.4)">GND</text>
<text x="120.1" y="182.4" transform="rotate(-90 120.1 182.4)">GND</text>
<text x="122.7" y="182.4" transform="rotate(-90 122.7 182.4)">GND</text>
<text x="125.2" y="182.4" transform="rotate(-90 125.2 182.4)">GND</text>
<text x="127.8" y="182.4" transform="rotate(-90 127.8 182.4)">GND</text>
<text x="130.3" y="182.4" transform="rotate(-90 130.3 182.4)">GND</text>
<text x="132.8" y="182.4" transform="rotate(-90 132.8 182.4)">GND</text>
<text x="135.4" y="182.4" transform="rotate(-90 135.4 182.4)">GND</text>
<text x="137.9" y="182.4" transform="rotate(-90 137.9 182.4)">GND</text>
<text x="140.5" y="182.4" transform="rotate(-90 140.5 182.4)">GND</text>
<text x="143" y="182.4" transform="rotate(-90 143 182.4)">GND</text>
<text x="145.5" y="182.4" transform="rotate(-90 145.5 182.4)">GND</text>
<text x="148.1" y="182.4" transform="rotate(-90 148.1 182.4)">GND</text>
<text x="150.6" y="182.4" transform="rotate(-90 150.6 182.4)">GND</text>
<text x="153.2" y="182.4" transform="rotate(-90 153.2 182.4)">GND</text>
<text x="155.7" y="182.4" transform="rotate(-90 155.7 182.4)">GND</text>
<text x="158.2" y="182.4" transform="rotate(-90 158.2 182.4)">GND</text>
<text x="160.8" y="182.4" transform="rotate(-90 160.8 182.4)">GND</text>
<text x="163.3" y="182.4" transform="rotate(-90 163.3 182.4)">GND</text>
<text x="165.9" y="182.4" transform="rotate(-90 165.9 182.4)">GND</text>
<text x="168.4" y="182.4" transform="rotate(-90 168.4 182.4)">GND</text>
<text x="170.9" y="182.4" transform="rotate(-90 170.9 182.4)">GND</text>
<text x="173.5" y="182.4" transform="rotate(-90 173.5 182.4)">GND</text>
<text x="176" y="182.4" transform="rotate(-90 176 182.4)">GND</text>
<text x="178.6" y="182.4" transform="rotate(-90 178.6 182.4)">GND</text>
<text x="181.1" y="182.4" transform="rotate(-90 181.1 182.4)">GND</text>
<text x="183.6" y="182.4" transform="rotate(-90 183.6 182.4)">GND</text>
<text x="186.2" y="182.4" transform="rotate(-90 186.2 182.4)">GND</text>
<text x="188.7" y="182.4" transform="rotate(-90 188.7 182.4)">GND</text>
<text x="75.9" y="189.7" transform="rotate(-90 75.9 189.7)">A3</text>
<text x="78.4" y="189.8" transform="rotate(-90 78.4 189.8)">C1</text>
<text x="80.9" y="189.8" transform="rotate(-90 80.9 189.8)">C3</text>
<text x="83.5" y="189.8" transform="rotate(-90 83.5 189.8)">C4</text>
<text x="86" y="189.8" transform="rotate(-90 86 189.8)">C7</text>
<text x="88.6" y="189.8" transform="rotate(-90 88.6 189.8)">D7</text>
<text x="91.1" y="188.3" transform="rotate(-90 91.1 188.3)">1</text>
<text x="93.6" y="188.3" transform="rotate(-90 93.6 188.3)">2</text>
<text x="96.2" y="188.3" transform="rotate(-90 96.2 188.3)">3</text>
<text x="98.7" y="188.3" transform="rotate(-90 98.7 188.3)">4</text>
<text x="101.2" y="188.3" transform="rotate(-90 101.2 188.3)">5</text>
<text x="103.8" y="188.3" transform="rotate(-90 103.8 188.3)">6</text>
<text x="106.3" y="188.3" transform="rotate(-90 106.3 188.3)">7</text>
<text x="108.9" y="188.3" transform="rotate(-90 108.9 188.3)">8</text>
<text x="111.4" y="188.3" transform="rotate(-90 111.4 188.3)">9</text>
<text x="113.9" y="189.5" transform="rotate(-90 113.9 189.5)">10</text>
<text x="116.5" y="189.3" transform="rotate(-90 116.5 189.3)">11</text>
<text x="119" y="189.5" transform="rotate(-90 119 189.5)">12</text>
<text x="121.6" y="189.5" transform="rotate(-90 121.6 189.5)">13</text>
<text x="124.1" y="189.5" transform="rotate(-90 124.1 189.5)">14</text>
<text x="126.6" y="189.5" transform="rotate(-90 126.6 189.5)">15</text>
<text x="129.2" y="189.5" transform="rotate(-90 129.2 189.5)">16</text>
<text x="131.7" y="189.5" transform="rotate(-90 131.7 189.5)">17</text>
<text x="134.3" y="189.5" transform="rotate(-90 134.3 189.5)">18</text>
<text x="136.8" y="189.5" transform="rotate(-90 136.8 189.5)">19</text>
<text x="139.3" y="189.5" transform="rotate(-90 139.3 189.5)">20</text>
<text x="141.9" y="189.5" transform="rotate(-90 141.9 189.5)">21</text>
<text x="144.4" y="189.5" transform="rotate(-90 144.4 189.5)">22</text>
<text x="147" y="189.5" transform="rotate(-90 147 189.5)">23</text>
<text x="149.5" y="189.5" transform="rotate(-90 149.5 189.5)">24</text>
<text x="152" y="189.5" transform="rotate(-90 152 189.5)">25</text>
<text x="154.6" y="189.5" transform="rotate(-90 154.6 189.5)">26</text>
<text x="157.1" y="189.5" transform="rotate(-90 157.1 189.5)">27</text>
<text x="159.7" y="189.5" transform="rotate(-90 159.7 189.5)">28</text>
<text x="162.2" y="189.5" transform="rotate(-90 162.2 189.5)">29</text>
<text x="164.7" y="189.5" transform="rotate(-90 164.7 189.5)">30</text>
<text x="167.3" y="189.5" transform="rotate(-90 167.3 189.5)">31</text>
<text x="169.8" y="189.5" transform="rotate(-90 169.8 189.5)">32</text>
<text x="172.4" y="189.5" transform="rotate(-90 172.4 189.5)">33</text>
<text x="174.9" y="189.5" transform="rotate(-90 174.9 189.5)">34</text>
<text x="177.4" y="189.5" transform="rotate(-90 177.4 189.5)">35</text>
<text x="180" y="189.5" transform="rotate(-90 180 189.5)">36</text>
<text x="182.5" y="189.5" transform="rotate(-90 182.5 189.5)">37</text>
<text x="185.1" y="189.5" transform="rotate(-90 185.1 189.5)">38</text>
<text x="187.6" y="189.5" transform="rotate(-90 187.6 189.5)">39</text>
</g>
<g font-size="1.8" fill="#505050">
<text x="223.5" y="16.7">U13</text>
<text x="223.5" y="54.5">TXS0108EPWR</text>
<text x="223.5" y="75.1">U14</text>
<text x="223.5" y="112.9">TXS0108EPWR</text>
</g>
<g font-size="1.8" fill="#800080">
<text x="182.3" y="22.9">3V3-PF_0/1.??</text>
<text x="265.4" y="22.9">PF_0</text>
<text x="182.3" y="25.4">3V3-PF_1/1.??</text>
<text x="182.3" y="28">3V3-PF_2/1.??</text>
<text x="265.4" y="25.4">PF_1</text>
<text x="265.4" y="28">PF_2</text>
<text x="125.7" y="35.6">LED_RED/1.??</text>
<text x="174.8" y="35.6">3V3-TGT_NRESET/3.??</text>
<text x="179.6" y="30.5">3V3-TGT_RX/3.??</text>
<text x="179.8" y="33">3V3-TGT_TX/3.??</text>
<text x="265.4" y="33">TGT_TX</text>
<text x="265.4" y="30.5">TGT_RX</text>
<text x="265.4" y="35.6">TGT_NRESET</text>
<text x="125.7" y="38.1">LED_GREEN/1.??</text>
<text x="125.7" y="40.7">PF_2</text>
<text x="175.7" y="38.1">3V3-TGT_SWCLK/3.??</text>
<text x="176" y="40.7">3V3-TGT_SWDIO/3.??</text>
<text x="265.4" y="38.1">TGT_SWCLK</text>
<text x="265.4" y="40.7">TGT_SWDIO</text>
<text x="125.7" y="43.2">LED_BLUE/1.??</text>
<text x="125.7" y="50.8">TGT_NRESET</text>
<text x="50.3" y="63.5">TGT_TX</text>
<text x="48" y="68.6">PA_12/1.??</text>
<text x="48.1" y="71.1">PA_11/1.??</text>
<text x="50.2" y="66.1">TGT_RX</text>
<text x="48.8" y="73.7">PC_2/1.??</text>
<text x="49" y="76.2">PA_3/1.??</text>
<text x="181.2" y="83.8">3V3-PD_12/1.??</text>
<text x="182.2" y="81.3">3V3-PE_9/1.??</text>
<text x="265.4" y="83.8">PD_12</text>
<text x="265.4" y="81.3">PE_9</text>
<text x="181.3" y="88.9">3V3-PE_12/1.??</text>
<text x="181.3" y="86.4">3V3-PD_11/1.??</text>
<text x="265.4" y="88.9">PE_12</text>
<text x="265.4" y="86.4">PD_11</text>
<text x="181.3" y="91.4">3V3-PE_14/1.??</text>
<text x="181.3" y="94">3V3-PE_13/1.??</text>
<text x="265.4" y="94">PE_13</text>
<text x="265.4" y="91.4">PE_14</text>
<text x="181.4" y="96.5">3V3-PE_11/1.??</text>
<text x="182" y="99.1">3V3-PG_4/1.??</text>
<text x="265.4" y="96.5">PE_11</text>
<text x="265.4" y="99.1">PG_4</text>
<text x="201.9" y="119.4">PD_8/1.??</text>
<text x="201.9" y="116.8">PD_9/1.??</text>
<text x="201.9" y="121.9">PD_11</text>
<text x="201.9" y="124.5">PD_12</text>
<text x="201.9" y="149.9">PG_4</text>
<text x="35.3" y="154.9">TGT_NRESET</text>
<text x="201.9" y="154.9">PE_12</text>
<text x="201.9" y="152.4">PE_13</text>
<text x="36.4" y="160">TGT_SWDIO</text>
<text x="201.9" y="160">PE_14</text>
<text x="36.1" y="165.1">TGT_SWCLK</text>
<text x="201.9" y="167.6">PF_6/1.??</text>
<text x="201.9" y="162.5">PE_11</text>
<text x="201.9" y="165.1">PE_9</text>
<text x="201.9" y="172.7">PF_0</text>
<text x="201.9" y="170.2">PF_1</text>
</g>
<text font-size="1.8" fill="#000080" x="56.9" y="152.5">DNP</text>
</svg>
